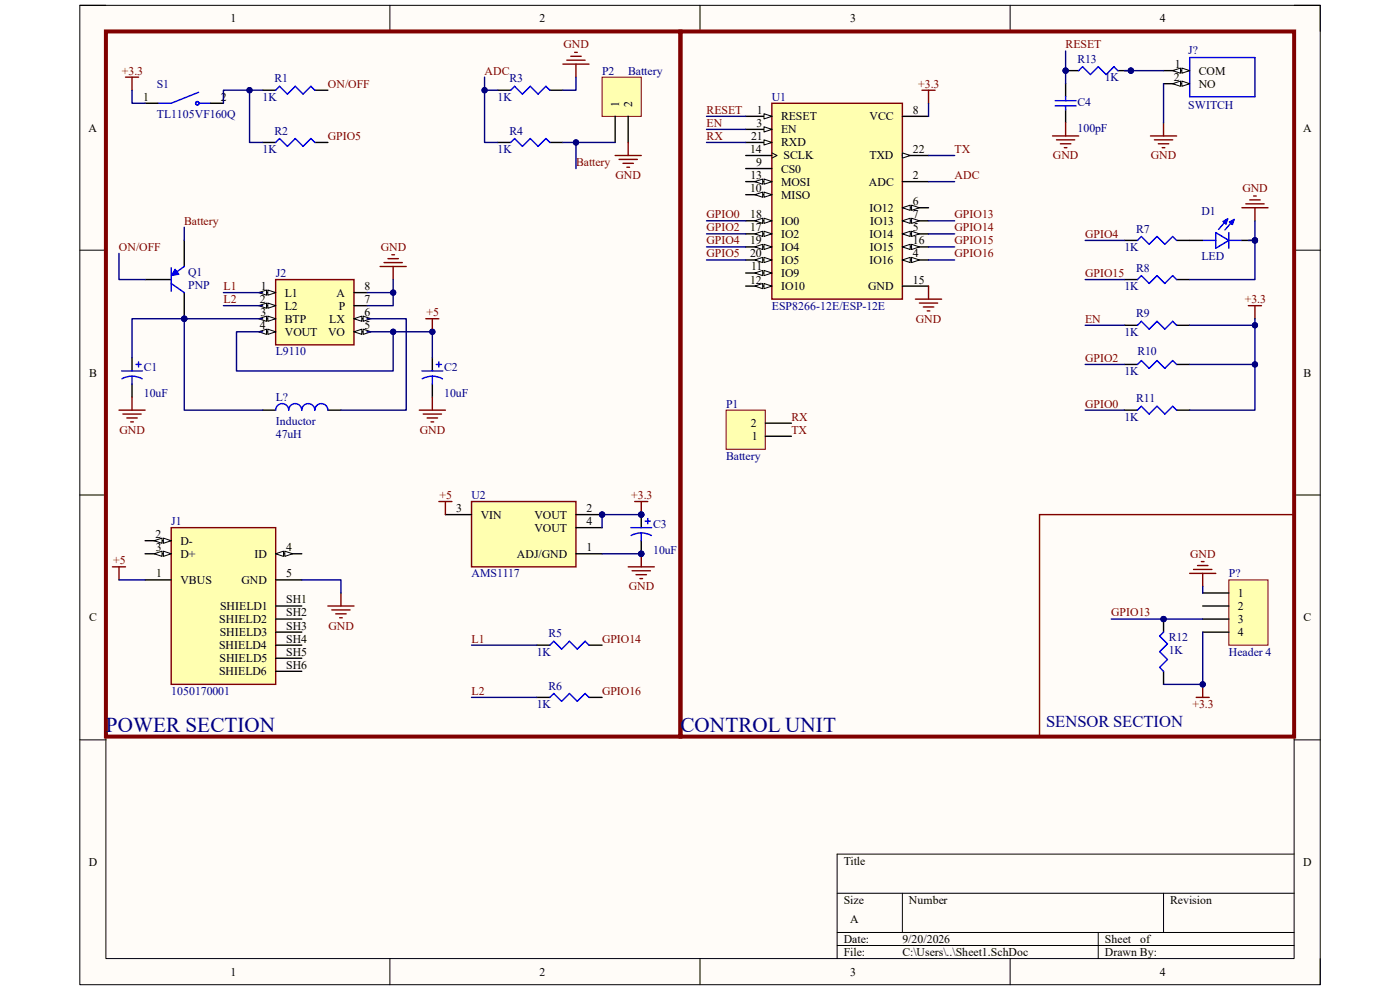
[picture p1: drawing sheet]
<svg xmlns="http://www.w3.org/2000/svg" width="297mm" height="210mm" viewBox="0 0 297 210" stroke-linecap="round" stroke-linejoin="round" font-family="sans-serif">
<path d="M16.9 1.1h263.2v207.8h-263.2z" fill-rule="evenodd" fill="#fffcf8"/>
<path d="M16.9 1.1h263.2v207.8h-263.2z" fill="none" stroke="#000" stroke-width=".21"/>
<path d="M22.5 6.7h252.1v196.6h-252.1z" fill-rule="evenodd" fill="#fffcf8"/>
<g fill="none" stroke="#000" stroke-width=".21">
<path d="M16.9 1.1h5.6M22.5 6.7h252.1v196.6h-252.1zM82.7 1.1v5.6M148.5 1.1v5.6M214.3 1.1v5.6M274.6 1.1h5.5v5.6M16.9 53.1h5.6M274.6 53.1h5.5M16.9 105h5.6M274.6 105h5.5M16.9 157h5.6M274.6 157h5.5"/>
<path d="M177.6 189.5h97M177.6 197.8h97M191.4 189.5v8.3M233 197.8v5.5M246.8 189.5v8.3M274.6 181.2h-97v22.1M82.7 203.3v5.6M148.5 203.3v5.6M177.6 200.6h97M214.3 203.3v5.6M280.1 203.3v5.6"/>
</g>
<path d="M22.5 6.7h121.9v149.6h-121.9z" fill="none" stroke="#800000" stroke-width=".85"/>
<g fill="none" stroke="#00f" stroke-width=".3">
<path d="M42.1 19.6l-5.8 2.3h-2.8M58.5 19.1l.8-.8 1.7 1.7 1.6-1.7 1.7 1.7 1.7-1.7 .8 .8M108.3 19.1l.9-.8 1.6 1.7 1.7-1.7 1.7 1.7 1.6-1.7 .9 .8M42.3 21.9h2.3M58.5 30.2l.8-.8 1.7 1.6 1.6-1.6 1.7 1.6 1.7-1.6 .8 .8M108.3 30.2l.9-.8 1.6 1.7 1.7-1.7 1.7 1.7 1.6-1.7 .9 .8"/>
<circle cx="41.9" cy="21.9" r=".36"/>
</g>
<path d="M55.7 19.1h2.8M66.8 19.1h2.8M105.6 19.1h2.7M116.7 19.1h2.7M30.8 21.9h2.7M44.6 21.9h2.8M55.7 30.2h2.8M66.8 30.2h2.8M105.6 30.2h2.7M116.7 30.2h2.7" fill="none" stroke="#000" stroke-width=".3"/>
<path d="M26.6 16.4h2.8M28 16.4v2.7M119.4 13.6h5.6M120.3 12.8h3.8M121.1 11.9h2.2M121.9 11.1h.6M122.2 13.6v2.8" fill="none" stroke="#800000" stroke-width=".3"/>
<path d="M127.7 16.4h8.3v8.3h-8.3z" fill-rule="evenodd" fill="#ffffb0"/>
<path d="M127.7 16.4h8.3v8.3h-8.3z" fill="none" stroke="#800000" stroke-width=".21"/>
<path d="M130.5 24.7v5.5M133.3 24.7v5.5" fill="none" stroke="#000" stroke-width=".3"/>
<path d="M130.5 33h5.5M131.3 33.8h3.9M132.2 34.6h2.2M133 35.5h.6M133.3 30.2v2.8" fill="none" stroke="#800000" stroke-width=".3"/>
<circle cx="39.1" cy="67.6" r=".55" fill="#000080"/>
<circle cx="39.1" cy="67.6" r=".55" fill="none" stroke="#000080" stroke-width=".21"/>
<path d="M39.1 62.1v5.5" fill="none" stroke="#000" stroke-width=".3"/>
<circle cx="39.1" cy="67.6" r=".55" fill="#000080"/>
<circle cx="39.1" cy="67.6" r=".55" fill="none" stroke="#000080" stroke-width=".21"/>
<path d="M30.8 59.3h5.5M39.1 51v5.5" fill="none" stroke="#000" stroke-width=".3"/>
<path d="M36.3 56.8v5M39.1 56.5l-1.9 1.4M36.3 60.1l2.8 2" fill="none" stroke="#00f" stroke-width=".3"/>
<path d="M37.2 57.1l.8 1.1-1.7 .3z" fill="#00f"/>
<path d="M37.2 57.1l.8 1.1-1.7 .3z" fill="none" stroke="#00f" stroke-width=".21"/>
<path d="M58.5 59.3h16.6v13.9h-16.6z" fill-rule="evenodd" fill="#ffffb0"/>
<path d="M58.5 59.3h16.6v13.9h-16.6z" fill="none" stroke="#800000" stroke-width=".3"/>
<path d="M55.7 62.1h2.8" fill="none" stroke="#000" stroke-width=".3"/>
<path d="M56.8 61.5l1.7 .6-1.7 .5z" fill="#f8fcff"/>
<path d="M56.8 61.5l1.7 .6-1.7 .5z" fill="none" stroke="#000" stroke-width=".21"/>
<path d="M54.9 62.1l1.6-.6v1.1z" fill="#f8fcff"/>
<path d="M54.9 62.1l1.6-.6v1.1z" fill="none" stroke="#000" stroke-width=".21"/>
<path d="M55.7 64.8h2.8" fill="none" stroke="#000" stroke-width=".3"/>
<path d="M56.8 64.3l1.7 .5-1.7 .6z" fill="#f8fcff"/>
<path d="M56.8 64.3l1.7 .5-1.7 .6z" fill="none" stroke="#000" stroke-width=".21"/>
<path d="M54.9 64.8l1.6-.5v1.1z" fill="#f8fcff"/>
<path d="M54.9 64.8l1.6-.5v1.1z" fill="none" stroke="#000" stroke-width=".21"/>
<path d="M55.7 67.6h2.8" fill="none" stroke="#000" stroke-width=".3"/>
<path d="M56.8 67.1l1.7 .5-1.7 .6z" fill="#f8fcff"/>
<path d="M56.8 67.1l1.7 .5-1.7 .6z" fill="none" stroke="#000" stroke-width=".21"/>
<path d="M54.9 67.6l1.6-.5v1.1z" fill="#f8fcff"/>
<path d="M54.9 67.6l1.6-.5v1.1z" fill="none" stroke="#000" stroke-width=".21"/>
<path d="M55.7 70.4h2.8" fill="none" stroke="#000" stroke-width=".3"/>
<path d="M56.8 69.8l1.7 .6-1.7 .5z" fill="#f8fcff"/>
<path d="M56.8 69.8l1.7 .6-1.7 .5z" fill="none" stroke="#000" stroke-width=".21"/>
<path d="M54.9 70.4l1.6-.6v1.1z" fill="#f8fcff"/>
<path d="M54.9 70.4l1.6-.6v1.1z" fill="none" stroke="#000" stroke-width=".21"/>
<path d="M75.1 62.1h2.8M75.1 64.8h2.8M75.1 67.6h2.8" fill="none" stroke="#000" stroke-width=".3"/>
<path d="M75.1 67.6l1.7-.5v1.1z" fill="#f8fcff"/>
<path d="M75.1 67.6l1.7-.5v1.1z" fill="none" stroke="#000" stroke-width=".21"/>
<path d="M77 67.1l1.7 .5-1.7 .6z" fill="#f8fcff"/>
<path d="M77 67.1l1.7 .5-1.7 .6z" fill="none" stroke="#000" stroke-width=".21"/>
<path d="M75.1 70.4h2.8" fill="none" stroke="#000" stroke-width=".3"/>
<path d="M75.1 70.4l1.7-.6v1.1z" fill="#f8fcff"/>
<path d="M75.1 70.4l1.7-.6v1.1z" fill="none" stroke="#000" stroke-width=".21"/>
<path d="M77 69.8l1.7 .6-1.7 .5z" fill="#f8fcff"/>
<path d="M77 69.8l1.7 .6-1.7 .5z" fill="none" stroke="#000" stroke-width=".21"/>
<g fill="none" stroke="#800000" stroke-width=".3">
<path d="M80.6 56.5h5.6M81.5 55.7h3.8M82.3 54.9h2.2M83.1 54h.6M83.4 56.5v2.8M25.2 87h5.6M26.1 87.8h3.9M26.9 88.7h2.2M27.7 89.5h.6M28 84.2v2.8M89 87h5.5M89.8 87.8h3.9"/>
<path d="M90.6 88.7h2.2M91.4 89.5h.6M91.7 84.2v2.8"/>
</g>
<path d="M28 75.9v2.8M91.7 75.9v2.8M28 81.5v2.7M55.7 87h2.8M69.6 87h2.7M91.7 81.5v2.7" fill="none" stroke="#000" stroke-width=".3"/>
<g fill="none" stroke="#00f" stroke-width=".3">
<path d="M25.8 78.7h4.4M28 79.8l1.3 .2 .9 .4M28 79.8l-1.3 .2-.8 .4M28 79.8v1.7M28.8 77.3h1.1M29.4 76.8v1.1M89.5 78.7h4.4M91.7 79.8l1.3 .2 .9 .4M91.7 79.8l-1.3 .2-.8 .4M91.7 79.8v1.7M92.6 77.3h1.1M93.1 76.8v1.1"/>
<path d="M58.5 87a1.38 1.38 0 0 1 1.4-1.4 1.38 1.38 0 0 1 1.4 1.4 1.38 1.38 0 0 1 1.3-1.4 1.38 1.38 0 0 1 1.4 1.4 1.39 1.39 0 0 1 1.4-1.4 1.39 1.39 0 0 1 1.4 1.4 1.38 1.38 0 0 1 1.4-1.4 1.38 1.38 0 0 1 1.4 1.4"/>
</g>
<circle cx="127.7" cy="109.2" r=".55" fill="#000080"/>
<circle cx="127.7" cy="109.2" r=".55" fill="none" stroke="#000080" stroke-width=".21"/>
<path d="M100 106.4h22.2v13.8h-22.2z" fill-rule="evenodd" fill="#ffffb0"/>
<path d="M100 106.4h22.2v13.8h-22.2z" fill="none" stroke="#800000" stroke-width=".3"/>
<path d="M94.5 109.2h5.5M122.2 109.2h5.5" fill="none" stroke="#000" stroke-width=".3"/>
<circle cx="127.7" cy="109.2" r=".55" fill="#000080"/>
<circle cx="127.7" cy="109.2" r=".55" fill="none" stroke="#000080" stroke-width=".21"/>
<path d="M122.2 111.9h5.5M122.2 117.5h5.5" fill="none" stroke="#000" stroke-width=".3"/>
<circle cx="136" cy="109.2" r=".55" fill="#000080"/>
<circle cx="136" cy="109.2" r=".55" fill="none" stroke="#000080" stroke-width=".21"/>
<circle cx="136" cy="117.5" r=".55" fill="#000080"/>
<circle cx="136" cy="117.5" r=".55" fill="none" stroke="#000080" stroke-width=".21"/>
<path d="M136 109.2v2.7" fill="none" stroke="#000" stroke-width=".3"/>
<circle cx="136" cy="109.2" r=".55" fill="#000080"/>
<circle cx="136" cy="109.2" r=".55" fill="none" stroke="#000080" stroke-width=".21"/>
<path d="M136 114.7v2.8" fill="none" stroke="#000" stroke-width=".3"/>
<circle cx="136" cy="117.5" r=".55" fill="#000080"/>
<circle cx="136" cy="117.5" r=".55" fill="none" stroke="#000080" stroke-width=".21"/>
<path d="M133.8 111.9h4.5M136 113l1.4 .2 .8 .4M136 113l-1.3 .2-.8 .4M136 113v1.7M136.9 110.5h1.1M137.4 110v1.1" fill="none" stroke="#00f" stroke-width=".3"/>
<path d="M136 117.5v2.7M133.3 120.2h5.5M134.1 121.1h3.9M134.9 121.9h2.2M135.8 122.7h.5" fill="none" stroke="#800000" stroke-width=".3"/>
<circle cx="136" cy="117.5" r=".55" fill="#000080"/>
<circle cx="136" cy="117.5" r=".55" fill="none" stroke="#000080" stroke-width=".21"/>
<path d="M93.1 106.4h2.8M94.5 106.4v2.8M134.7 106.4h2.7M136 106.4v2.8" fill="none" stroke="#800000" stroke-width=".3"/>
<circle cx="136" cy="109.2" r=".55" fill="#000080"/>
<circle cx="136" cy="109.2" r=".55" fill="none" stroke="#000080" stroke-width=".21"/>
<path d="M36.3 111.9h22.2v33.3h-22.2z" fill-rule="evenodd" fill="#ffffb0"/>
<path d="M36.3 111.9h22.2v33.3h-22.2z" fill="none" stroke="#800000" stroke-width=".3"/>
<path d="M30.8 114.7h5.5" fill="none" stroke="#000" stroke-width=".3"/>
<path d="M34.7 114.2l1.6 .5-1.6 .6z" fill="#f8fcff"/>
<path d="M34.7 114.2l1.6 .5-1.6 .6z" fill="none" stroke="#000" stroke-width=".21"/>
<path d="M32.7 114.7l1.7-.5v1.1z" fill="#f8fcff"/>
<path d="M32.7 114.7l1.7-.5v1.1z" fill="none" stroke="#000" stroke-width=".21"/>
<path d="M30.8 117.5h5.5" fill="none" stroke="#000" stroke-width=".3"/>
<path d="M34.7 116.9l1.6 .6-1.6 .5z" fill="#f8fcff"/>
<path d="M34.7 116.9l1.6 .6-1.6 .5z" fill="none" stroke="#000" stroke-width=".21"/>
<path d="M32.7 117.5l1.7-.6v1.1z" fill="#f8fcff"/>
<path d="M32.7 117.5l1.7-.6v1.1z" fill="none" stroke="#000" stroke-width=".21"/>
<path d="M58.5 117.5h5.5M30.8 123h5.5" fill="none" stroke="#000" stroke-width=".3"/>
<path d="M58.5 117.5l1.6-.6v1.1z" fill="#f8fcff"/>
<path d="M58.5 117.5l1.6-.6v1.1z" fill="none" stroke="#000" stroke-width=".21"/>
<path d="M60.4 116.9l1.7 .6-1.7 .5z" fill="#f8fcff"/>
<path d="M60.4 116.9l1.7 .6-1.7 .5z" fill="none" stroke="#000" stroke-width=".21"/>
<path d="M58.5 123h5.5M58.5 128.6h5.5M58.5 131.3h5.5M58.5 134.1h5.5M58.5 136.9h5.5M58.5 139.6h5.5M113.9 136.9h2.8M125 136.9h2.7M58.5 142.4h5.5M113.9 147.9h2.8M125 147.9h2.7" fill="none" stroke="#000" stroke-width=".3"/>
<path d="M23.9 120.2h2.7M25.2 120.2v2.8M69.6 128.6h5.5M70.4 129.4h3.9M71.2 130.2h2.2M72.1 131h.5M72.3 125.8v2.8" fill="none" stroke="#800000" stroke-width=".3"/>
<path d="M116.7 136.9l.8-.9 1.6 1.7 1.7-1.7 1.7 1.7 1.6-1.7 .9 .9M116.7 147.9l.8-.8 1.6 1.7 1.7-1.7 1.7 1.7 1.6-1.7 .9 .8" fill="none" stroke="#00f" stroke-width=".3"/>
<path d="M144.4 6.7h130.2v149.6h-130.2z" fill="none" stroke="#800000" stroke-width=".85"/>
<path d="M163.7 21.9h27.7v41.6h-27.7z" fill-rule="evenodd" fill="#ffffb0"/>
<path d="M163.7 21.9h27.7v41.6h-27.7z" fill="none" stroke="#800000" stroke-width=".3"/>
<path d="M158.2 24.7h5.5" fill="none" stroke="#000" stroke-width=".3"/>
<path d="M162.1 24.1l1.6 .6-1.6 .5z" fill="#f8fcff"/>
<path d="M162.1 24.1l1.6 .6-1.6 .5z" fill="none" stroke="#000" stroke-width=".21"/>
<path d="M158.2 27.4h5.5" fill="none" stroke="#000" stroke-width=".3"/>
<path d="M162.1 26.9l1.6 .5-1.6 .6z" fill="#f8fcff"/>
<path d="M162.1 26.9l1.6 .5-1.6 .6z" fill="none" stroke="#000" stroke-width=".21"/>
<path d="M158.2 30.2h5.5" fill="none" stroke="#000" stroke-width=".3"/>
<path d="M162.1 29.7l1.6 .5-1.6 .6z" fill="#f8fcff"/>
<path d="M162.1 29.7l1.6 .5-1.6 .6zM163.7 32.4l1.2 .6-1.2 .5" fill="none" stroke="#000" stroke-width=".21"/>
<path d="M158.2 33h5.5M158.2 35.8h5.5M158.2 38.5h5.5" fill="none" stroke="#000" stroke-width=".3"/>
<path d="M162.1 38l1.6 .5-1.6 .6z" fill="#f8fcff"/>
<path d="M162.1 38l1.6 .5-1.6 .6z" fill="none" stroke="#000" stroke-width=".21"/>
<path d="M160.1 38.5l1.7-.5v1.1z" fill="#f8fcff"/>
<path d="M160.1 38.5l1.7-.5v1.1z" fill="none" stroke="#000" stroke-width=".21"/>
<path d="M158.2 41.3h5.5" fill="none" stroke="#000" stroke-width=".3"/>
<path d="M162.1 40.7l1.6 .6-1.6 .6z" fill="#f8fcff"/>
<path d="M162.1 40.7l1.6 .6-1.6 .6z" fill="none" stroke="#000" stroke-width=".21"/>
<path d="M160.1 41.3l1.7-.6v1.2z" fill="#f8fcff"/>
<path d="M160.1 41.3l1.7-.6v1.2z" fill="none" stroke="#000" stroke-width=".21"/>
<path d="M158.2 46.8h5.5" fill="none" stroke="#000" stroke-width=".3"/>
<path d="M162.1 46.3l1.6 .5-1.6 .6z" fill="#f8fcff"/>
<path d="M162.1 46.3l1.6 .5-1.6 .6z" fill="none" stroke="#000" stroke-width=".21"/>
<path d="M160.1 46.8l1.7-.5v1.1z" fill="#f8fcff"/>
<path d="M160.1 46.8l1.7-.5v1.1z" fill="none" stroke="#000" stroke-width=".21"/>
<path d="M158.2 49.6h5.5" fill="none" stroke="#000" stroke-width=".3"/>
<path d="M162.1 49.1l1.6 .5-1.6 .6z" fill="#f8fcff"/>
<path d="M162.1 49.1l1.6 .5-1.6 .6z" fill="none" stroke="#000" stroke-width=".21"/>
<path d="M160.1 49.6l1.7-.5v1.1z" fill="#f8fcff"/>
<path d="M160.1 49.6l1.7-.5v1.1z" fill="none" stroke="#000" stroke-width=".21"/>
<path d="M158.2 52.4h5.5" fill="none" stroke="#000" stroke-width=".3"/>
<path d="M162.1 51.8l1.6 .6-1.6 .5z" fill="#f8fcff"/>
<path d="M162.1 51.8l1.6 .6-1.6 .5z" fill="none" stroke="#000" stroke-width=".21"/>
<path d="M160.1 52.4l1.7-.6v1.1z" fill="#f8fcff"/>
<path d="M160.1 52.4l1.7-.6v1.1z" fill="none" stroke="#000" stroke-width=".21"/>
<path d="M158.2 55.1h5.5" fill="none" stroke="#000" stroke-width=".3"/>
<path d="M162.1 54.6l1.6 .5-1.6 .6z" fill="#f8fcff"/>
<path d="M162.1 54.6l1.6 .5-1.6 .6z" fill="none" stroke="#000" stroke-width=".21"/>
<path d="M160.1 55.1l1.7-.5v1.1z" fill="#f8fcff"/>
<path d="M160.1 55.1l1.7-.5v1.1z" fill="none" stroke="#000" stroke-width=".21"/>
<path d="M158.2 57.9h5.5" fill="none" stroke="#000" stroke-width=".3"/>
<path d="M162.1 57.4l1.6 .5-1.6 .6z" fill="#f8fcff"/>
<path d="M162.1 57.4l1.6 .5-1.6 .6z" fill="none" stroke="#000" stroke-width=".21"/>
<path d="M160.1 57.9l1.7-.5v1.1z" fill="#f8fcff"/>
<path d="M160.1 57.9l1.7-.5v1.1z" fill="none" stroke="#000" stroke-width=".21"/>
<path d="M158.2 60.7h5.5" fill="none" stroke="#000" stroke-width=".3"/>
<path d="M162.1 60.1l1.6 .6-1.6 .5z" fill="#f8fcff"/>
<path d="M162.1 60.1l1.6 .6-1.6 .5z" fill="none" stroke="#000" stroke-width=".21"/>
<path d="M160.1 60.7l1.7-.6v1.1z" fill="#f8fcff"/>
<path d="M160.1 60.7l1.7-.6v1.1z" fill="none" stroke="#000" stroke-width=".21"/>
<path d="M191.4 24.7h5.6M191.4 33h5.6" fill="none" stroke="#000" stroke-width=".3"/>
<path d="M191.4 32.4l1.7 .6-1.7 .5z" fill="#f8fcff"/>
<path d="M191.4 32.4l1.7 .6-1.7 .5z" fill="none" stroke="#000" stroke-width=".21"/>
<path d="M191.4 38.5h5.6M191.4 44.1h5.6" fill="none" stroke="#000" stroke-width=".3"/>
<path d="M191.4 44.1l1.7-.6v1.1z" fill="#f8fcff"/>
<path d="M191.4 44.1l1.7-.6v1.1z" fill="none" stroke="#000" stroke-width=".21"/>
<path d="M193.4 43.5l1.7 .6-1.7 .5z" fill="#f8fcff"/>
<path d="M193.4 43.5l1.7 .6-1.7 .5z" fill="none" stroke="#000" stroke-width=".21"/>
<path d="M191.4 46.8h5.6" fill="none" stroke="#000" stroke-width=".3"/>
<path d="M191.4 46.8l1.7-.5v1.1z" fill="#f8fcff"/>
<path d="M191.4 46.8l1.7-.5v1.1z" fill="none" stroke="#000" stroke-width=".21"/>
<path d="M193.4 46.3l1.7 .5-1.7 .6z" fill="#f8fcff"/>
<path d="M193.4 46.3l1.7 .5-1.7 .6z" fill="none" stroke="#000" stroke-width=".21"/>
<path d="M191.4 49.6h5.6" fill="none" stroke="#000" stroke-width=".3"/>
<path d="M191.4 49.6l1.7-.5v1.1z" fill="#f8fcff"/>
<path d="M191.4 49.6l1.7-.5v1.1z" fill="none" stroke="#000" stroke-width=".21"/>
<path d="M193.4 49.1l1.7 .5-1.7 .6z" fill="#f8fcff"/>
<path d="M193.4 49.1l1.7 .5-1.7 .6z" fill="none" stroke="#000" stroke-width=".21"/>
<path d="M191.4 52.4h5.6" fill="none" stroke="#000" stroke-width=".3"/>
<path d="M191.4 52.4l1.7-.6v1.1z" fill="#f8fcff"/>
<path d="M191.4 52.4l1.7-.6v1.1z" fill="none" stroke="#000" stroke-width=".21"/>
<path d="M193.4 51.8l1.7 .6-1.7 .5z" fill="#f8fcff"/>
<path d="M193.4 51.8l1.7 .6-1.7 .5z" fill="none" stroke="#000" stroke-width=".21"/>
<path d="M191.4 55.1h5.6" fill="none" stroke="#000" stroke-width=".3"/>
<path d="M191.4 55.1l1.7-.5v1.1z" fill="#f8fcff"/>
<path d="M191.4 55.1l1.7-.5v1.1z" fill="none" stroke="#000" stroke-width=".21"/>
<path d="M193.4 54.6l1.7 .5-1.7 .6z" fill="#f8fcff"/>
<path d="M193.4 54.6l1.7 .5-1.7 .6z" fill="none" stroke="#000" stroke-width=".21"/>
<path d="M246.8 15h5.6M191.4 60.7h5.6" fill="none" stroke="#000" stroke-width=".3"/>
<path d="M195.6 19.1h2.8M197 19.1v2.8M194.2 63.5h5.6M195.1 64.3h3.8M195.9 65.1h2.2M196.7 66h.6M197 60.7v2.8" fill="none" stroke="#800000" stroke-width=".3"/>
<path d="M252.4 12.2h13.8v8.3h-13.8z" fill="none" stroke="#00f" stroke-width=".3"/>
<path d="M250.7 14.4l1.7 .6-1.7 .5z" fill="#f8fcff"/>
<path d="M250.7 14.4l1.7 .6-1.7 .5z" fill="none" stroke="#000" stroke-width=".21"/>
<path d="M248.8 15l1.6-.6v1.1z" fill="#f8fcff"/>
<path d="M248.8 15l1.6-.6v1.1z" fill="none" stroke="#000" stroke-width=".21"/>
<path d="M246.8 17.8h5.6" fill="none" stroke="#000" stroke-width=".3"/>
<path d="M250.7 17.2l1.7 .6-1.7 .5z" fill="#f8fcff"/>
<path d="M250.7 17.2l1.7 .6-1.7 .5z" fill="none" stroke="#000" stroke-width=".21"/>
<path d="M248.8 17.8l1.6-.6v1.1z" fill="#f8fcff"/>
<path d="M248.8 17.8l1.6-.6v1.1z" fill="none" stroke="#000" stroke-width=".21"/>
<circle cx="226.1" cy="15" r=".55" fill="#000080"/>
<circle cx="226.1" cy="15" r=".55" fill="none" stroke="#000080" stroke-width=".21"/>
<circle cx="239.9" cy="15" r=".55" fill="#000080"/>
<circle cx="239.9" cy="15" r=".55" fill="none" stroke="#000080" stroke-width=".21"/>
<path d="M226.1 15h2.7" fill="none" stroke="#000" stroke-width=".3"/>
<circle cx="226.1" cy="15" r=".55" fill="#000080"/>
<circle cx="226.1" cy="15" r=".55" fill="none" stroke="#000080" stroke-width=".21"/>
<path d="M237.2 15h2.7" fill="none" stroke="#000" stroke-width=".3"/>
<circle cx="239.9" cy="15" r=".55" fill="#000080"/>
<circle cx="239.9" cy="15" r=".55" fill="none" stroke="#000080" stroke-width=".21"/>
<path d="M228.8 15l.9-.9 1.6 1.7 1.7-1.7 1.7 1.7 1.6-1.7 .9 .9M241.3 51l.8-.8 1.7 1.6 1.7-1.6 1.6 1.6 1.7-1.6 .8 .8M241.3 59.3l.8-.8 1.7 1.6 1.7-1.6 1.6 1.6 1.7-1.6 .8 .8M241.3 69l.8-.8 1.7 1.6 1.7-1.6 1.6 1.6 1.7-1.6 .8 .8M241.3 77.3l.8-.8 1.7 1.6 1.7-1.6 1.6 1.6 1.7-1.6 .8 .8M241.3 87l.8-.8 1.7 1.6 1.7-1.6 1.6 1.6 1.7-1.6 .8 .8" fill="none" stroke="#00f" stroke-width=".3"/>
<path d="M238.5 51h2.8M238.5 59.3h2.8M249.6 51h2.8M249.6 59.3h2.8M238.5 69h2.8M238.5 77.3h2.8M249.6 69h2.8M249.6 77.3h2.8M238.5 87h2.8M249.6 87h2.8" fill="none" stroke="#000" stroke-width=".3"/>
<path d="M263.5 44.1h5.5M264.3 43.2h3.9M265.1 42.4h2.2M266 41.6h.5M266.2 44.1v2.7M264.8 64.8h2.8M266.2 64.8v2.8" fill="none" stroke="#800000" stroke-width=".3"/>
<circle cx="266.2" cy="51" r=".55" fill="#000080"/>
<circle cx="266.2" cy="51" r=".55" fill="none" stroke="#000080" stroke-width=".21"/>
<g fill="none" stroke="#00f" stroke-width=".3">
<path d="M255.2 51h2.7M257.9 49.3l2.8 1.7-2.8 1.7zM259.9 46.9l-.2 .2M260 46.7h.1v.8M260.4 46.5l-1.9 2.2M260.4 46.5l-.9 .5 .6 .5M260.4 46.5l-.3 1M260.7 49.3v3.4M260.7 51h2.8M261.3 47l-.3 .2M261.3 46.8h.2v.8M261.8 46.6l-1.9 2.2"/>
<path d="M261.8 46.6l-1 .5 .7 .5M261.8 46.6l-.3 1"/>
</g>
<path d="M252.4 51h2.8M263.5 51h2.7" fill="none" stroke="#000" stroke-width=".3"/>
<circle cx="266.2" cy="51" r=".55" fill="#000080"/>
<circle cx="266.2" cy="51" r=".55" fill="none" stroke="#000080" stroke-width=".21"/>
<path d="M154 87h8.4v8.3h-8.4z" fill-rule="evenodd" fill="#ffffb0"/>
<path d="M154 87h8.4v8.3h-8.4z" fill="none" stroke="#800000" stroke-width=".21"/>
<path d="M226.1 17.8v2.7M226.1 23.3v2.8M162.4 92.5h5.5M162.4 89.8h5.5" fill="none" stroke="#000" stroke-width=".3"/>
<path d="M223.3 28.8h5.5M224.1 29.7h3.9M225 30.5h2.2M225.8 31.3h.5M226.1 26.1v2.7M244.1 28.8h5.5M244.9 29.7h3.9M245.7 30.5h2.3M246.6 31.3h.5M246.8 26.1v2.7" fill="none" stroke="#800000" stroke-width=".3"/>
<path d="M223.9 21.4h4.4M223.9 22.5h4.4M226.1 20.5v.9M226.1 22.5v.8" fill="none" stroke="#00f" stroke-width=".3"/>
<path d="M260.7 123h8.3v13.9h-8.3z" fill-rule="evenodd" fill="#ffffb0"/>
<path d="M260.7 123h8.3v13.9h-8.3z" fill="none" stroke="#800000" stroke-width=".21"/>
<path d="M255.2 125.8h5.5M255.2 128.6h5.5M255.2 131.3h5.5M255.2 134.1h5.5" fill="none" stroke="#000" stroke-width=".3"/>
<path d="M254.1 120h2.2M254.9 119.1h.5M252.4 121.6h5.5M253.2 120.8h3.9M255.2 121.6v2.8M253.8 147.9h2.7M255.2 145.2v2.7" fill="none" stroke="#800000" stroke-width=".3"/>
<circle cx="255.2" cy="145.2" r=".55" fill="#000080"/>
<circle cx="255.2" cy="145.2" r=".55" fill="none" stroke="#000080" stroke-width=".21"/>
<circle cx="246.8" cy="131.3" r=".55" fill="#000080"/>
<circle cx="246.8" cy="131.3" r=".55" fill="none" stroke="#000080" stroke-width=".21"/>
<path d="M246.8 131.3v2.8M246.8 142.4v2.8" fill="none" stroke="#000" stroke-width=".3"/>
<circle cx="246.8" cy="131.3" r=".55" fill="#000080"/>
<circle cx="246.8" cy="131.3" r=".55" fill="none" stroke="#000080" stroke-width=".21"/>
<path d="M246.8 134.1l-.8 .8 1.7 1.7-1.7 1.7 1.7 1.6-1.7 1.7 .8 .8" fill="none" stroke="#00f" stroke-width=".3"/>
<path d="M220.5 109.2h54.1v47.1h-54.1z" fill="none" stroke="#800000" stroke-width=".3"/>
<path d="M55.7 19.1h-8.3v2.8" fill="none" stroke="#000080" stroke-width=".3"/>
<circle cx="52.9" cy="19.1" r=".55" fill="#000080"/>
<circle cx="52.9" cy="19.1" r=".55" fill="none" stroke="#000080" stroke-width=".21"/>
<path d="M52.9 19.1v11.1h2.8" fill="none" stroke="#000080" stroke-width=".3"/>
<circle cx="52.9" cy="19.1" r=".55" fill="#000080"/>
<circle cx="52.9" cy="19.1" r=".55" fill="none" stroke="#000080" stroke-width=".21"/>
<path d="M28 19.1v2.8h2.8M105.6 19.1h-2.8v11.1h2.8M122.2 16.4v2.7h-2.8" fill="none" stroke="#000080" stroke-width=".3"/>
<circle cx="102.8" cy="19.1" r=".55" fill="#000080"/>
<circle cx="102.8" cy="19.1" r=".55" fill="none" stroke="#000080" stroke-width=".21"/>
<path d="M102.8 16.4v2.7" fill="none" stroke="#000080" stroke-width=".3"/>
<circle cx="102.8" cy="19.1" r=".55" fill="#000080"/>
<circle cx="102.8" cy="19.1" r=".55" fill="none" stroke="#000080" stroke-width=".21"/>
<path d="M119.4 30.2h11.1" fill="none" stroke="#000080" stroke-width=".3"/>
<circle cx="122.2" cy="30.2" r=".55" fill="#000080"/>
<circle cx="122.2" cy="30.2" r=".55" fill="none" stroke="#000080" stroke-width=".21"/>
<path d="M122.2 30.2v5.6M39.1 48.2v2.8" fill="none" stroke="#000080" stroke-width=".3"/>
<circle cx="122.2" cy="30.2" r=".55" fill="#000080"/>
<circle cx="122.2" cy="30.2" r=".55" fill="none" stroke="#000080" stroke-width=".21"/>
<path d="M25.2 53.8v5.5h5.6M47.4 62.1h8.3M47.4 64.8h8.3M77.9 62.1h5.5v2.7h-5.5" fill="none" stroke="#000080" stroke-width=".3"/>
<circle cx="83.4" cy="62.1" r=".55" fill="#000080"/>
<circle cx="83.4" cy="62.1" r=".55" fill="none" stroke="#000080" stroke-width=".21"/>
<path d="M83.4 59.3v2.8" fill="none" stroke="#000080" stroke-width=".3"/>
<circle cx="83.4" cy="62.1" r=".55" fill="#000080"/>
<circle cx="83.4" cy="62.1" r=".55" fill="none" stroke="#000080" stroke-width=".21"/>
<path d="M55.7 70.4h-5.5v8.3h33.2v-8.3h-5.5" fill="none" stroke="#000080" stroke-width=".3"/>
<circle cx="83.4" cy="70.4" r=".55" fill="#000080"/>
<circle cx="83.4" cy="70.4" r=".55" fill="none" stroke="#000080" stroke-width=".21"/>
<path d="M55.7 67.6h-16.6v19.4h16.6M77.9 67.6h8.3v19.4h-13.9" fill="none" stroke="#000080" stroke-width=".3"/>
<circle cx="39.1" cy="67.6" r=".55" fill="#000080"/>
<circle cx="39.1" cy="67.6" r=".55" fill="none" stroke="#000080" stroke-width=".21"/>
<path d="M39.1 67.6h-11.1v8.3" fill="none" stroke="#000080" stroke-width=".3"/>
<circle cx="39.1" cy="67.6" r=".55" fill="#000080"/>
<circle cx="39.1" cy="67.6" r=".55" fill="none" stroke="#000080" stroke-width=".21"/>
<path d="M136 109.2h-8.3v2.7" fill="none" stroke="#000080" stroke-width=".3"/>
<circle cx="127.7" cy="109.2" r=".55" fill="#000080"/>
<circle cx="127.7" cy="109.2" r=".55" fill="none" stroke="#000080" stroke-width=".21"/>
<circle cx="136" cy="109.2" r=".55" fill="#000080"/>
<circle cx="136" cy="109.2" r=".55" fill="none" stroke="#000080" stroke-width=".21"/>
<path d="M127.7 117.5h8.3" fill="none" stroke="#000080" stroke-width=".3"/>
<circle cx="136" cy="117.5" r=".55" fill="#000080"/>
<circle cx="136" cy="117.5" r=".55" fill="none" stroke="#000080" stroke-width=".21"/>
<g fill="none" stroke="#000080" stroke-width=".3">
<path d="M149.9 24.7h8.3M149.9 27.4h8.3M149.9 30.2h8.3M197 33h5.5M197 38.5h5.5M197 21.9v2.8M149.9 46.8h8.3M149.9 49.6h8.3M149.9 52.4h8.3M149.9 55.1h8.3M197 46.8h5.5M197 49.6h5.5"/>
<path d="M197 52.4h5.5M197 55.1h5.5M230.2 51h8.3M230.2 59.3h8.3M230.2 69h8.3M230.2 77.3h8.3M266.2 67.6v1.4h-13.8M230.2 87h8.3M25.2 123h5.6M64 123h8.3v2.8M100 136.9h13.9M100 147.9h13.9"/>
</g>
<circle cx="266.2" cy="69" r=".55" fill="#000080"/>
<circle cx="266.2" cy="69" r=".55" fill="none" stroke="#000080" stroke-width=".21"/>
<path d="M266.2 69v8.3h-13.8" fill="none" stroke="#000080" stroke-width=".3"/>
<circle cx="266.2" cy="69" r=".55" fill="#000080"/>
<circle cx="266.2" cy="69" r=".55" fill="none" stroke="#000080" stroke-width=".21"/>
<circle cx="266.2" cy="77.3" r=".55" fill="#000080"/>
<circle cx="266.2" cy="77.3" r=".55" fill="none" stroke="#000080" stroke-width=".21"/>
<path d="M266.2 77.3v9.7h-13.8" fill="none" stroke="#000080" stroke-width=".3"/>
<circle cx="266.2" cy="77.3" r=".55" fill="#000080"/>
<circle cx="266.2" cy="77.3" r=".55" fill="none" stroke="#000080" stroke-width=".21"/>
<path d="M266.2 46.8v4.2h-1.4" fill="none" stroke="#000080" stroke-width=".3"/>
<circle cx="266.2" cy="51" r=".55" fill="#000080"/>
<circle cx="266.2" cy="51" r=".55" fill="none" stroke="#000080" stroke-width=".21"/>
<path d="M266.2 51v8.3h-13.8" fill="none" stroke="#000080" stroke-width=".3"/>
<circle cx="266.2" cy="51" r=".55" fill="#000080"/>
<circle cx="266.2" cy="51" r=".55" fill="none" stroke="#000080" stroke-width=".21"/>
<path d="M238.5 15h8.3" fill="none" stroke="#000080" stroke-width=".3"/>
<circle cx="239.9" cy="15" r=".55" fill="#000080"/>
<circle cx="239.9" cy="15" r=".55" fill="none" stroke="#000080" stroke-width=".21"/>
<path d="M226.1 10.8v7" fill="none" stroke="#000080" stroke-width=".3"/>
<circle cx="226.1" cy="15" r=".55" fill="#000080"/>
<circle cx="226.1" cy="15" r=".55" fill="none" stroke="#000080" stroke-width=".21"/>
<path d="M235.8 131.3h19.4M255.2 124.4v1.4" fill="none" stroke="#000080" stroke-width=".3"/>
<circle cx="246.8" cy="131.3" r=".55" fill="#000080"/>
<circle cx="246.8" cy="131.3" r=".55" fill="none" stroke="#000080" stroke-width=".21"/>
<path d="M255.2 134.1v11.1h-8.4" fill="none" stroke="#000080" stroke-width=".3"/>
<circle cx="255.2" cy="145.2" r=".55" fill="#000080"/>
<circle cx="255.2" cy="145.2" r=".55" fill="none" stroke="#000080" stroke-width=".21"/>
<path d="M246.8 17.8v8.3M83.4 70.4h8.3v5.5" fill="none" stroke="#000080" stroke-width=".3"/>
<circle cx="83.4" cy="70.4" r=".55" fill="#000080"/>
<circle cx="83.4" cy="70.4" r=".55" fill="none" stroke="#000080" stroke-width=".21"/>
<circle cx="91.7" cy="70.4" r=".55" fill="#000080"/>
<circle cx="91.7" cy="70.4" r=".55" fill="none" stroke="#000080" stroke-width=".21"/>
<path d="M90.3 67.6h2.8M91.7 67.6v2.8" fill="none" stroke="#800000" stroke-width=".3"/>
<circle cx="91.7" cy="70.4" r=".55" fill="#000080"/>
<circle cx="91.7" cy="70.4" r=".55" fill="none" stroke="#000080" stroke-width=".21"/>
<g font-size="4.5" fill="#000080">
<text x="22.5" y="155.3">POWER SECTION</text>
<text x="144.4" y="155.3">CONTROL UNIT</text>
</g>
<text font-size="3.5" fill="#000080" x="221.9" y="154.1">SENSOR SECTION</text>
<g font-size="2.5">
<text x="48.9" y="4.7">1</text>
<text x="114.5" y="4.7">2</text>
<text x="180.4" y="4.7">3</text>
<text x="246" y="4.7">4</text>
<text x="249" y="17.2">2</text>
<text x="249.2" y="14.4">1</text>
<text x="254.3" y="15.8">COM</text>
<text x="30.4" y="21.4">1</text>
<text x="46.9" y="21.4">2</text>
<text x="131.4" y="22.7" transform="rotate(-90 131.4 22.7)">1</text>
<text x="134.1" y="22.7" transform="rotate(-90 134.1 22.7)">2</text>
<text x="254.3" y="18.6">NO</text>
<text x="18.8" y="27.9">A</text>
<text x="159.3" y="29.7">21</text>
<text x="160.5" y="26.9">3</text>
<text x="160.6" y="24.1">1</text>
<text x="165.7" y="25.5">RESET</text>
<text x="165.7" y="28.3">EN</text>
<text x="184.4" y="25.5">VCC</text>
<text x="193.7" y="24.1">8</text>
<text x="276.4" y="27.9">A</text>
<text x="159.1" y="32.5">14</text>
<text x="160.4" y="35.2">9</text>
<text x="165.7" y="31.1">RXD</text>
<text x="166.2" y="33.8">SCLK</text>
<text x="184.4" y="33.8">TXD</text>
<text x="193.7" y="32.5">22</text>
<text x="159.1" y="40.8">10</text>
<text x="159.2" y="38">13</text>
<text x="165.7" y="36.6">CS0</text>
<text x="165.7" y="39.4">MOSI</text>
<text x="184.3" y="39.4">ADC</text>
<text x="193.7" y="38">2</text>
<text x="159.2" y="46.3">18</text>
<text x="165.7" y="42.2">MISO</text>
<text x="165.7" y="47.7">IO0</text>
<text x="184.5" y="44.9">IO12</text>
<text x="184.6" y="47.7">IO13</text>
<text x="193.7" y="43.5">6</text>
<text x="193.7" y="46.3">7</text>
<text x="159.1" y="49.1">17</text>
<text x="159.1" y="51.9">19</text>
<text x="165.7" y="50.5">IO2</text>
<text x="165.7" y="53.2">IO4</text>
<text x="184.4" y="50.5">IO14</text>
<text x="184.5" y="53.2">IO15</text>
<text x="193.7" y="49.1">5</text>
<text x="193.7" y="51.9">16</text>
<text x="159.1" y="54.6">20</text>
<text x="159.3" y="57.4">11</text>
<text x="165.7" y="56">IO5</text>
<text x="165.7" y="58.8">IO9</text>
<text x="184.4" y="56">IO16</text>
<text x="193.7" y="54.6">4</text>
<text x="55.1" y="64.3">2</text>
<text x="55.3" y="61.6">1</text>
<text x="60.4" y="62.9">L1</text>
<text x="60.4" y="65.7">L2</text>
<text x="71.4" y="62.9">A</text>
<text x="71.9" y="65.7">P</text>
<text x="77.3" y="61.6">8</text>
<text x="77.3" y="64.3">7</text>
<text x="159.1" y="60.2">12</text>
<text x="165.7" y="61.6">IO10</text>
<text x="184.2" y="61.6">GND</text>
<text x="193.7" y="60.2">15</text>
<text x="55.1" y="69.8">4</text>
<text x="55.2" y="67.1">3</text>
<text x="60.4" y="68.5">BTP</text>
<text x="60.4" y="71.2">VOUT</text>
<text x="69.6" y="71.2">VO</text>
<text x="69.8" y="68.5">LX</text>
<text x="77.3" y="67.1">6</text>
<text x="77.3" y="69.8">5</text>
<text x="18.9" y="79.9">B</text>
<text x="276.6" y="79.9">B</text>
<text x="159.3" y="90.6">2</text>
<text x="159.5" y="93.4">1</text>
<text x="96.8" y="108.6">3</text>
<text x="102" y="110">VIN</text>
<text x="113.4" y="110">VOUT</text>
<text x="113.4" y="112.8">VOUT</text>
<text x="124.4" y="108.6">2</text>
<text x="124.4" y="111.4">4</text>
<text x="33" y="114.2">2</text>
<text x="33.1" y="116.9">3</text>
<text x="38.3" y="115.6">D-</text>
<text x="38.3" y="118.3">D+</text>
<text x="54" y="118.3">ID</text>
<text x="60.7" y="116.9">4</text>
<text x="109.6" y="118.3">ADJ/GND</text>
<text x="124.4" y="116.9">1</text>
<text x="33.1" y="122.5">1</text>
<text x="38.3" y="123.9">VBUS</text>
<text x="51.2" y="123.9">GND</text>
<text x="60.7" y="122.5">5</text>
<text x="18.9" y="131.8">C</text>
<text x="46.7" y="129.4">SHIELD1</text>
<text x="60.7" y="128">SH1</text>
<text x="60.7" y="130.8">SH2</text>
<text x="262.6" y="126.6">1</text>
<text x="262.6" y="129.4">2</text>
<text x="276.5" y="131.8">C</text>
<text x="46.5" y="137.7">SHIELD4</text>
<text x="46.5" y="132.2">SHIELD2</text>
<text x="46.6" y="135">SHIELD3</text>
<text x="60.7" y="133.6">SH3</text>
<text x="60.7" y="136.3">SH4</text>
<text x="262.6" y="132.2">3</text>
<text x="262.6" y="135">4</text>
<text x="46.5" y="143.3">SHIELD6</text>
<text x="46.6" y="140.5">SHIELD5</text>
<text x="60.7" y="139.1">SH5</text>
<text x="60.7" y="141.9">SH6</text>
<text x="18.8" y="183.8">D</text>
<text x="179" y="183.4">Title</text>
<text x="276.5" y="183.8">D</text>
<text x="179" y="191.7">Size</text>
<text x="192.8" y="191.7">Number</text>
<text x="248.2" y="191.7">Revision</text>
<text x="180.4" y="195.9">A</text>
<text x="179" y="200">Date:</text>
<text x="179" y="202.8">File:</text>
<text x="191.4" y="200">9/20/2026</text>
<text x="191.4" y="202.8">C:\Users\..\Sheet1.SchDoc</text>
<text x="234.4" y="202.8">Drawn By:</text>
<text x="234.4" y="200">Sheet</text>
<text x="241.9" y="200">of</text>
<text x="48.9" y="207">1</text>
<text x="114.5" y="207">2</text>
<text x="180.4" y="207">3</text>
<text x="246" y="207">4</text>
</g>
<g font-size="2.5" fill="#800000">
<text x="119.5" y="10.3">GND</text>
<text x="226.1" y="10.3">RESET</text>
<text x="25.9" y="15.8">+3.3</text>
<text x="102.8" y="15.8">ADC</text>
<text x="69.6" y="18.6">ON/OFF</text>
<text x="194.8" y="18.6">+3.3</text>
<text x="69.6" y="29.7">GPIO5</text>
<text x="149.9" y="24.1">RESET</text>
<text x="149.9" y="26.9">EN</text>
<text x="149.9" y="29.7">RX</text>
<text x="122.2" y="35.2">Battery</text>
<text x="202.5" y="32.5">TX</text>
<text x="223.4" y="33.8">GND</text>
<text x="244.2" y="33.8">GND</text>
<text x="130.6" y="38">GND</text>
<text x="202.5" y="38">ADC</text>
<text x="263.6" y="40.8">GND</text>
<text x="39.1" y="47.7">Battery</text>
<text x="149.9" y="46.3">GPIO0</text>
<text x="202.5" y="46.3">GPIO13</text>
<text x="25.2" y="53.2">ON/OFF</text>
<text x="80.8" y="53.2">GND</text>
<text x="149.9" y="49.1">GPIO2</text>
<text x="149.9" y="51.9">GPIO4</text>
<text x="202.5" y="49.1">GPIO14</text>
<text x="202.5" y="51.9">GPIO15</text>
<text x="230.2" y="50.5">GPIO4</text>
<text x="149.9" y="54.6">GPIO5</text>
<text x="202.5" y="54.6">GPIO16</text>
<text x="230.2" y="58.8">GPIO15</text>
<text x="47.4" y="61.6">L1</text>
<text x="47.4" y="64.3">L2</text>
<text x="264.1" y="64.3">+3.3</text>
<text x="90.5" y="67.1">+5</text>
<text x="194.3" y="68.5">GND</text>
<text x="230.2" y="68.5">EN</text>
<text x="230.2" y="76.8">GPIO2</text>
<text x="167.9" y="89.2">RX</text>
<text x="230.2" y="86.5">GPIO0</text>
<text x="25.4" y="92">GND</text>
<text x="89.1" y="92">GND</text>
<text x="167.9" y="92">TX</text>
<text x="93.3" y="105.9">+5</text>
<text x="133.9" y="105.9">+3.3</text>
<text x="24" y="119.7">+5</text>
<text x="252.5" y="118.3">GND</text>
<text x="133.4" y="125.3">GND</text>
<text x="235.8" y="130.8">GPIO13</text>
<text x="69.7" y="133.6">GND</text>
<text x="100" y="136.3">L1</text>
<text x="127.7" y="136.3">GPIO14</text>
<text x="100" y="147.4">L2</text>
<text x="127.7" y="147.4">GPIO16</text>
<text x="253" y="150.2">+3.3</text>
</g>
<g font-size="2.5" fill="#000080">
<text x="252.1" y="11.4">J?</text>
<text x="58.2" y="17.5">R1</text>
<text x="108.1" y="17.5">R3</text>
<text x="127.7" y="15.8">P2</text>
<text x="133.3" y="15.8">Battery</text>
<text x="228.6" y="13.3">R13</text>
<text x="234.4" y="17.2">1K</text>
<text x="33.3" y="18.8">S1</text>
<text x="55.7" y="21.4">1K</text>
<text x="105.6" y="21.4">1K</text>
<text x="163.7" y="21.4">U1</text>
<text x="228.6" y="22.5">C4</text>
<text x="252.1" y="23">SWITCH</text>
<text x="33.3" y="25">TL1105VF160Q</text>
<text x="58.2" y="28.6">R2</text>
<text x="108.1" y="28.6">R4</text>
<text x="228.6" y="28">100pF</text>
<text x="55.7" y="32.5">1K</text>
<text x="105.6" y="32.5">1K</text>
<text x="254.9" y="45.6">D1</text>
<text x="238.5" y="53.2">1K</text>
<text x="241" y="49.4">R7</text>
<text x="39.9" y="58.5">Q1</text>
<text x="58.5" y="58.8">J2</text>
<text x="241" y="57.7">R8</text>
<text x="254.9" y="55.2">LED</text>
<text x="39.9" y="61.3">PNP</text>
<text x="163.7" y="65.7">ESP8266-12E/ESP-12E</text>
<text x="238.5" y="61.6">1K</text>
<text x="238.5" y="71.2">1K</text>
<text x="241" y="67.4">R9</text>
<text x="58.5" y="75.4">L9110</text>
<text x="241.3" y="75.4">R10</text>
<text x="30.5" y="78.7">C1</text>
<text x="94.2" y="78.7">C2</text>
<text x="238.5" y="79.5">1K</text>
<text x="30.5" y="84.2">10uF</text>
<text x="58.5" y="85.1">L?</text>
<text x="94.2" y="84.2">10uF</text>
<text x="154.1" y="86.5">P1</text>
<text x="238.5" y="89.2">1K</text>
<text x="241" y="85.3">R11</text>
<text x="58.5" y="92.8">47uH</text>
<text x="58.5" y="90.1">Inductor</text>
<text x="154.1" y="97.5">Battery</text>
<text x="100" y="105.9">U2</text>
<text x="36.3" y="111.4">J1</text>
<text x="138.6" y="112">C3</text>
<text x="138.6" y="117.5">10uF</text>
<text x="100" y="122.5">AMS1117</text>
<text x="260.7" y="122.5">P?</text>
<text x="116.4" y="135.2">R5</text>
<text x="247.9" y="136.1">R12</text>
<text x="113.9" y="139.1">1K</text>
<text x="247.9" y="138.8">1K</text>
<text x="260.7" y="139.1">Header 4</text>
<text x="36.3" y="147.4">1050170001</text>
<text x="116.4" y="146.3">R6</text>
<text x="113.9" y="150.2">1K</text>
</g>
</svg>
